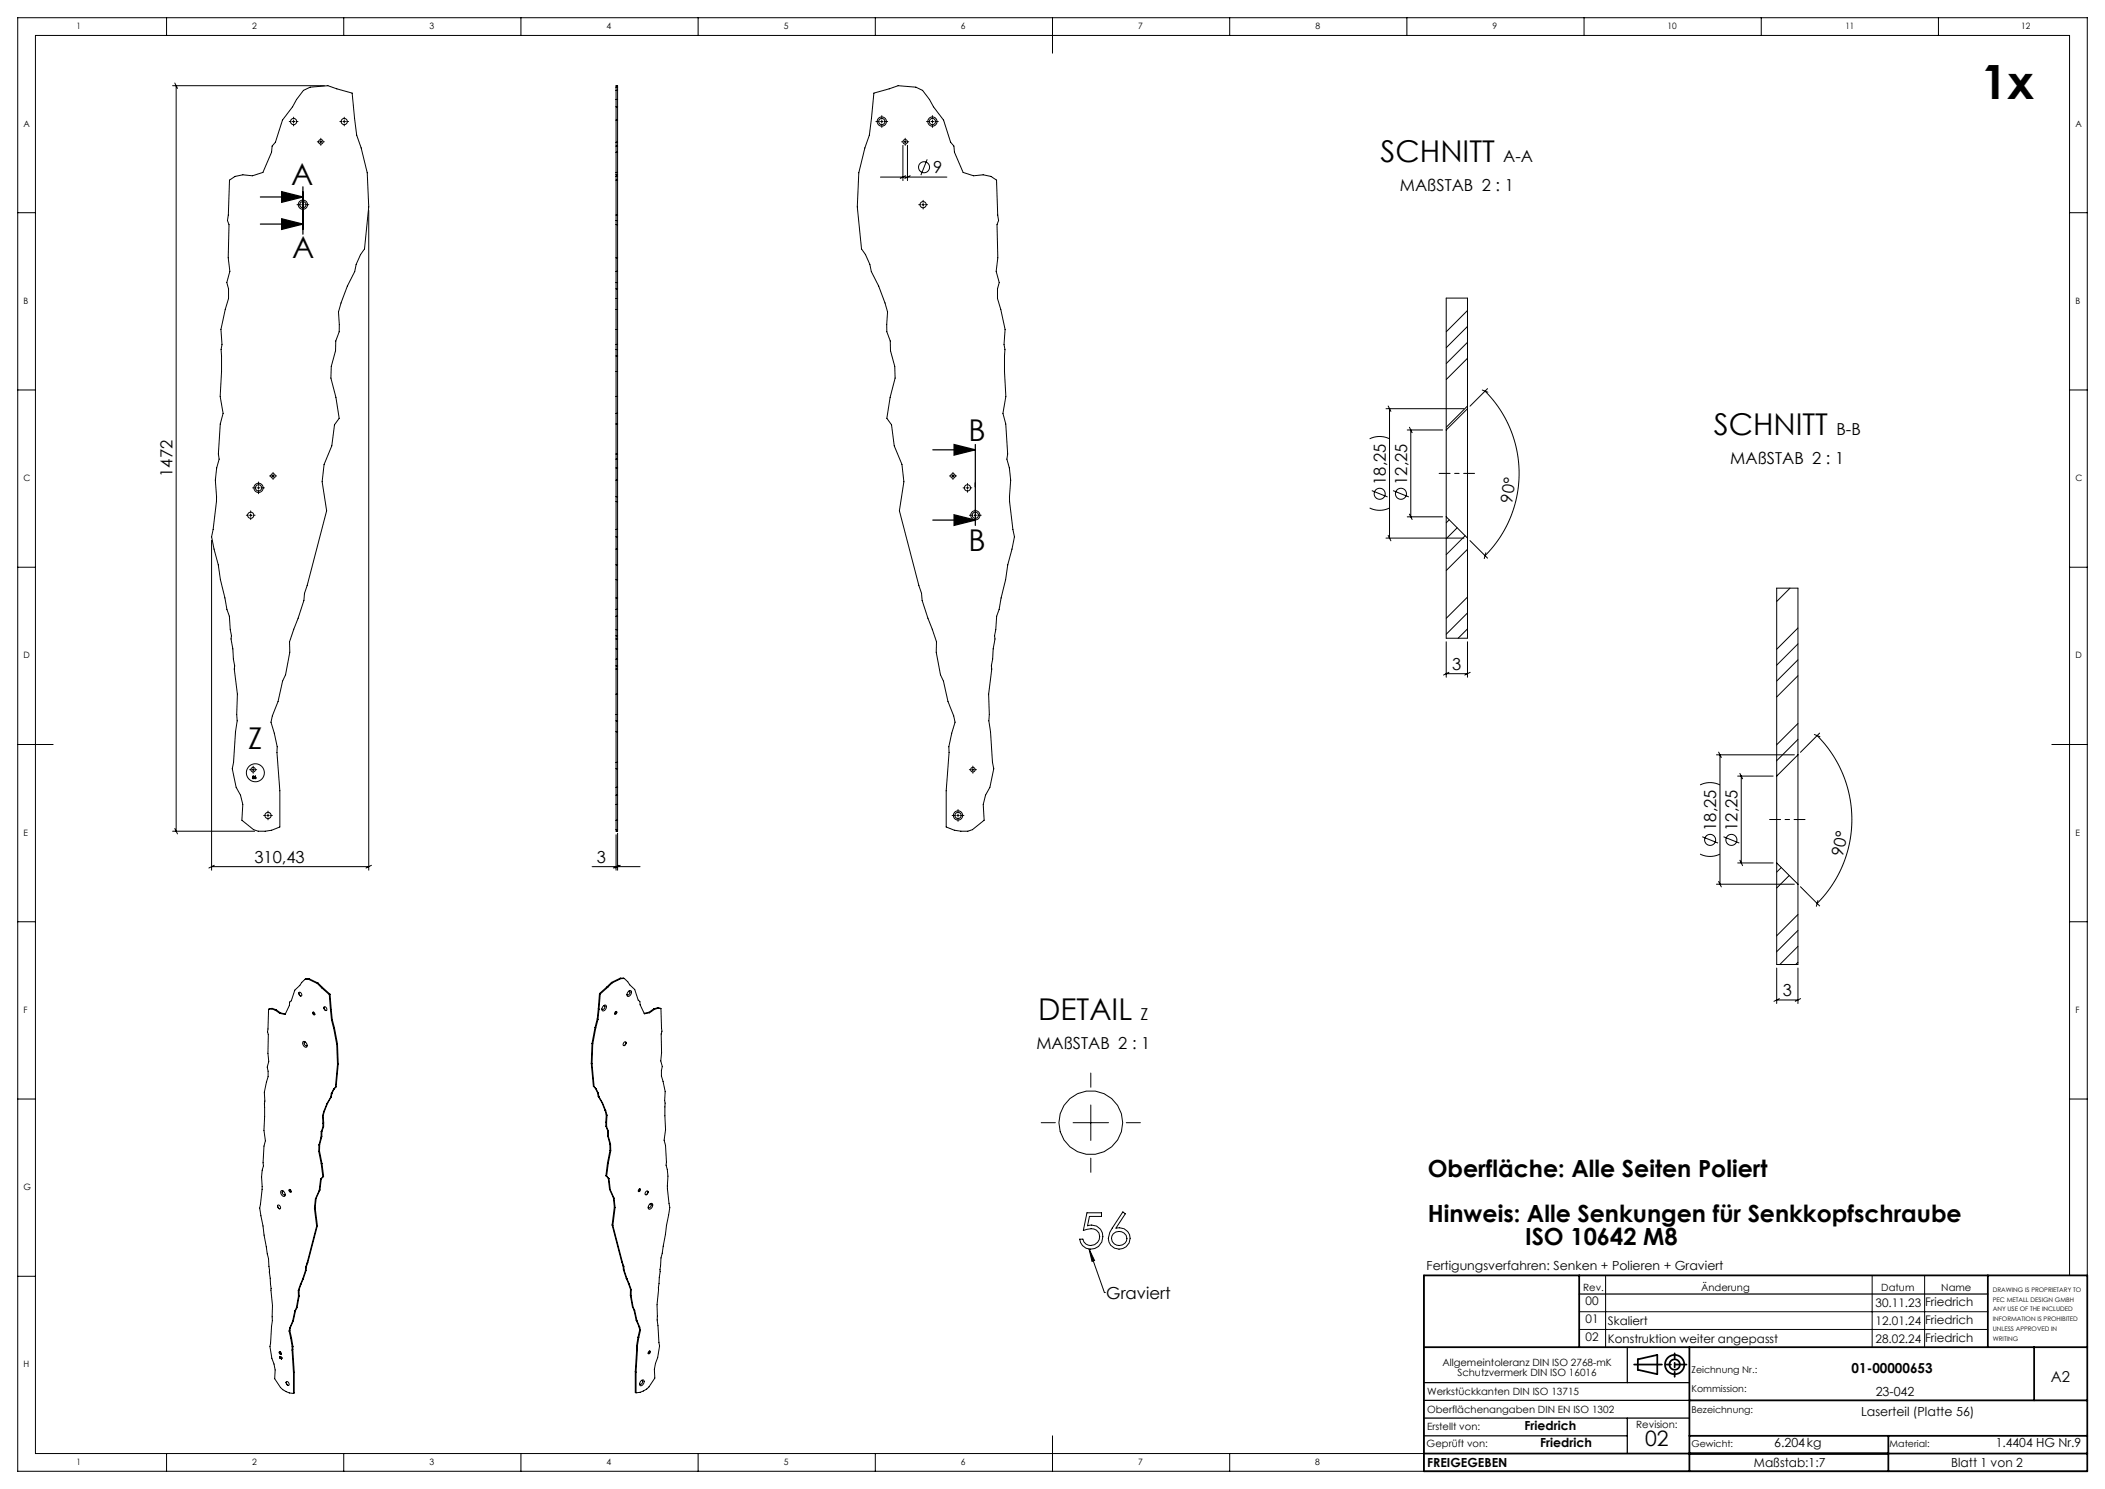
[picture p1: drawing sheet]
<svg xmlns="http://www.w3.org/2000/svg" width="594mm" height="420mm" viewBox="0 0 594 420" stroke-linecap="round" stroke-linejoin="round" font-family="sans-serif">
<g fill="none" stroke="#000" stroke-width=".28">
<path d="M47 5v5M97 5v5M147 5v5M197 5v5M247 5v5M297 5v10M347 5v5M397 5v5M447 5v5M497 5v5M547 5v5M48.7 24.2h42.8"/>
<path d="M49.3 23.4l.8 1.5M49.7 24.2v210.3M81.6 34.3h.5M82.5 34.3h.7M82.9 33.1v.5M82.9 33.9v.7M82.9 35v.5M83.6 34.3h.5M85.6 25.5l1.9-.9 5-.4 6.9 2.1 1.2 11.8 1.3 3.6 1.7 7 .5 9.6-1.2 11.9-1.2 1.6-1.2 2.8-.4 2-2.1 4.1-1.8 4.8-.7 2.5 .2 5.6-1 2.6v2.7l-1.2 4.5-.1 3.2 1.4 5.5 .9 5.9-1.3 1.8-.8 6-2.1 5.2-.6 4.9 1.3 8.2-5.5 21-.8 2.3-.1 2-4.1 11.6 .1 3-1.2 6.3-.9 1.8-1.2 5.7-1.6 4.1-.4 1.8 .9 3.1 .8 3.8v1.7l.8 10.7v10.3a9.3 9.3 0 0 1-7.4 .7l-3.3-2.6 .2-4.5-.6-2.6-1.3-2.2-1.1-5.3 .4-1.8 .6-8.6 .4-3.1-.1-1.8 .2-5.7-.9-7.1 .1-.9-.3-1.9-.2-2.9-.5-2.8 .1-.9-.3-1.7-.3-3.8-.7-1.9-.5-3.2-1.3-5.2-.6-4.2-1.9-7.9a42.5 42.5 0 0 0 1.1-16l.3-3.4 .7-2.5-.2-1.4 .6-8.5 .8-3-.9-4.8 .4-7-.1-6.2 .2-1.4-.3-4.3 1.3-5.6 .9-3.1v-2.7l-.5-1.8 .9-3.2-.5-3.8 .2-9.3-.4-1.2 .2-1.5 .4-9.9 1.5-1 2.2-.5 2.7 .3 3-1 2.4-5.7 .2-1.7 .9-1.1 2-6.2 2.9-3.8 1.1-2zM89.5 40h.3M90.2 40h.7M90.5 39v.3"/>
<path d="M90.5 39.6v.8M91.2 40h.3M95.9 34.3h.5M96.8 34.3h.7M97.1 33.1v.5M97.1 33.9v.7M97.1 35v.5M97.9 34.3h.5M173.8 24.2h.5v210.3h-.5zM173.8 33.9h.5M173.8 30.1h.5M173.8 28.1h.5"/>
<path d="M173.8 25.5h.5M173.8 24.6h.5M246.6 26.3l6.8-2.1 5 .4 1.9 .9 2 2.6 1.1 2 2.9 3.8 2 6.2 .9 1.1 .1 1.7 2.5 5.7 2.9 1 2.7-.3 2.2 .5 1.6 1 .3 9.9 .3 1.5-.5 1.2 .3 9.3-.5 3.8 .9 3.2-.5 1.8v2.7l.9 3.1 1.2 5.6-.3 4.3 .3 1.4-.1 6.2 .3 7-.8 4.8 .8 3 .5 8.5-.2 1.4 .7 2.5 .4 3.4a42.5 42.5 0 0 0 1.1 16l-1.9 7.9-.6 4.2-1.3 5.2-.6 3.2-.7 1.9-.2 3.8-.4 1.7 .2 .9-.5 2.8-.2 2.9-.4 1.9 .2 .9-.9 7.1 .2 5.7-.2 1.8 .5 3.1 .6 8.6 .3 1.8-1.1 5.3-1.2 2.2-.6 2.6 .2 4.5-3.3 2.6a9.3 9.3 0 0 1-7.4-.7v-10.3l.8-10.7-.1-1.7 .9-3.8 .9-3.1-.4-1.8-1.6-4.1-1.3-5.7-.8-1.8-1.2-6.3 .1-3-4.1-11.6-.2-2-.7-2.3-5.5-21 1.3-8.2-.6-4.9-2.2-5.2-.7-6-1.3-1.8 .9-5.9 1.4-5.5-.1-3.2-1.2-4.5-.1-2.7-1-2.6 .3-5.6-.8-2.5-1.8-4.8-2-4.1-.4-2-1.3-2.8-1.1-1.6-1.2-11.9 .4-9.6 1.8-7 1.2-3.6zM247.2 34.3h.9M248.5 34.3h.7M248.8 32.6v1M248.8 33.9v.7M248.8 35v.9M249.5 34.3h1M254.4 40h.3M255.1 40h.7M255.4 39v.3"/>
<path d="M255.4 39.6v.8M256.1 40h.3M261.5 34.3h.9M262.8 34.3h.7M263.1 32.6v1M263.1 33.9v.7M263.1 35v.9M263.8 34.3h1M5 60h5M83.8 57.7h1M85.1 57.7h.7M85.5 56.1v.9"/>
<path d="M85.5 57.4v.7M85.5 58.4v1M86.2 57.7h.9M90.5 40.7v.3M104.1 59.3v186.2M173.8 50.8h.5M173.8 49.8h.5M173.8 49.3h.5M173.8 48.6h.5M173.8 42.9h.5M173.8 41.2h.5M173.8 40.1h.5"/>
<path d="M248.4 50h18.8M254.8 41v9.9M255.4 40.7v.3M255.6 49.6l-1.6 .7M256.1 41v9.9M256.8 49.6l-1.5 .7M259.3 57.7h.5M260.1 57.7h.7M260.5 56.5v.5M260.5 57.4v.7M260.5 58.4v.6M261.2 57.7h.5"/>
<path d="M261.6 44.9l-1.7 4.5M584 60h5M173.8 76.5h.5M173.8 79.7h.5M173.8 60.7h.5M173.8 62.2h.5M173.8 63.4h.5M173.8 72.7h.5M173.8 92.9h.5M173.8 97.2h.5M173.8 87.3h.5M173.8 98.6h.5"/>
<path d="M173.8 84.2h.5M173.8 81.5h.5M414.1 87.6l-6 6M414.1 92.1l-6 6M414.1 96.6l-6 6M5 110h5M173.8 119.6h.5M173.8 104.8h.5M173.8 111.8h.5M173.8 116.6h.5M173.8 100.4h.5M391.1 115.3h22"/>
<path d="M391.7 114.5l.8 1.5M392.1 115.3v36.5M414.1 115.3v36.5M414.1 115.3l-6 6M414.1 115.3v-31.2h-6v37.2M414.1 114.5l-6 6M414.1 101.1l-6 6M418.3 110l1.6 .6M419.1 110.3a32.8 32.8 0 0 1 0 46.4M419.8 109.6l-5 5M584 110h5M71.3 137.6h.9"/>
<path d="M72.6 137.6h.7M73 135.9v1M73 137.3v.7M73 138.3v1M73.7 137.6h.9M76.1 134.2h.2M76.7 134.2h.7M77.1 133.2v.3M77.1 133.9v.7M77.1 135v.2M77.8 134.2h.3M173.8 135.4h.5"/>
<path d="M173.8 132h.5M173.8 129.5h.5M173.8 128.1h.5M267.9 134.2h.3M268.6 134.2h.7M268.9 133.2v.3M268.9 133.9v.7M268.9 135v.2M269.6 134.2h.3M271.8 137.6h.5M272.7 137.6h.7M273 136.4v.5"/>
<path d="M273 137.3v.7M273 138.3v.5M273.7 137.6h.5M386.5 123.8a6.3 6.3 0 0 1 5.6 0M387.1 138.4l4.4 1.8M393.1 138.4l4.4 1.8M397.1 121.3h10M397.7 120.5l.8 1.5M398.1 121.3v24.5M408.1 121.3v24.5M5 160h5M59.7 152.4v93.1"/>
<path d="M69.5 145.3h.5M70.4 145.3h.7M70.7 144.1v.5M70.7 145v.7M70.7 146v.6M71.5 145.3h.5M173.8 151.4h.5M173.8 154.9h.5M173.8 149.3h.5M173.8 141.5h.5M173.8 159.3h.5M173.8 140.1h.5"/>
<path d="M273.6 145.3h.9M274.9 145.3h.7M275.2 143.7v.9M275.2 145v.7M275.2 146v1M275.9 145.3h1M386.5 143.3a6.3 6.3 0 0 0 5.6 0M391.1 151.8h22M391.7 151l.8 1.5M397.1 145.8h10M397.7 145l.8 1.5M408.1 145.8v34.2h6v-28.2"/>
<path d="M408.1 145.8l6 6M408.9 146.6l-.8 .9M411.2 148.9l-3.1 3.1M413.4 151.1l-5.3 5.3M414.1 154.9l-6 6M414.8 152.5l5 4.9M419.3 155.9l-.5 1.7M584 160h5M173.8 163.5h.5M173.8 168.7h.5M173.8 171.9h.5M173.8 173.8h.5"/>
<path d="M173.8 177.6h.5M173.8 179.3h.5M414.1 168.4l-6 6M414.1 172.9l-6 6M414.1 177.4l-2.6 2.6M505.1 165.9l-3.7 3.8M507.4 177.1l-6 6M173.8 180.2h.5M173.8 183h.5M173.8 185.9h.5M173.8 187.8h.5M173.8 188.7h.5"/>
<path d="M173.8 195.8h.5M408.1 181v10M408.1 190h6M408.9 189.6l-1.6 .8M414.1 181v10M414.9 189.6l-1.6 .8M507.4 181.6l-6 6M507.4 186.1l-6 6M507.4 190.6l-6 6M5 210h10M70.4 217.1h.3M71.1 217.1h.7"/>
<path d="M71.4 218.9h.3l-.3 .3a.24 .24 0 0 1 .3 .2 .24 .24 0 0 1-.2 .2 .24 .24 0 0 1-.3-.2l.4 .1-.3-.2zM71.4 216.1v.3M71.4 216.7v.8M71.4 217.8v.3M72.1 218.9h.1M72.1 218.9l-.1 .3a.22 .22 0 0 1 .2 .3 .22 .22 0 0 1-.3 .1 .22 .22 0 0 1-.1-.3zM72.2 217.1h.2M173.8 216.8h.5M173.8 215h.5M173.8 206.4h.5M173.8 203.3h.5M173.8 201.5h.5"/>
<path d="M273.5 217.1h.3M274.2 217.1h.7M274.5 216.1v.3M274.5 216.7v.8M274.5 217.8v.3M275.2 217.1h.3M484.4 212.9h22M485 212.1l.7 1.6M485.4 212.9v36.5M490.4 218.9h10M491 218.1l.7 1.6M491.4 218.9v24.5"/>
<path d="M501.4 218.9v24.5M507.4 212.9v-47h-6v53M507.4 212.9v36.5M507.4 212.9l-6 6M507.4 204.1l-6 6M507.4 208.6l-6 6M512 207.2l1.6 .6M512.8 207.5a33.5 33.5 0 0 1 0 47.3M513.5 206.8l-5.4 5.4M579 210h10M48.7 234.5h23.2M49.3 233.7l.8 1.5"/>
<path d="M74.4 230h.5M75.3 230h.7M75.6 228.8v.5M75.6 229.7v.7M75.6 230.7v.5M76.3 230h.6M173.8 222.1h.5M173.8 224.3h.5M173.8 226.9h.5M173.8 231.4h.5M173.8 234h.5M173.8 235.5v10"/>
<path d="M174.3 235v10.5M268.7 230h.9M270 230h.7M270.3 228.4v.9M270.3 229.7v.7M270.3 230.7v1M271.1 230h.9M479.7 221.4a6.3 6.3 0 0 1 5.7 0M480.4 236l4.4 1.8M486.4 236l4.4 1.8M5 260h5M59.7 244.5h44.4"/>
<path d="M60.5 244.1l-1.6 .7M104.8 244.1l-1.5 .7M167.1 244.5h13.5M174.6 244.1l-1.5 .7M175 244.1l-1.5 .7M479.7 240.9a6.3 6.3 0 0 0 5.7 0M484.4 249.4h22M485 248.6l.7 1.6M490.4 243.4h10M491 242.6l.7 1.6M501.4 243.4v28.7h6v-22.7M501.4 243.4l6 6"/>
<path d="M502.6 244.7l-1.2 1.3M504.9 247l-3.5 3.5M507.4 258l-6 6M508.1 250.1l5.4 5.4M513 254l-.5 1.6M584 260h5M84.4 279.9h.3l.4 .4a.41 .41 0 0 1-.1 .7 .41 .41 0 0 1-.6-.4zM86.1 276.2l-2.9 3.1-1 3-.5 .3v1l-1.2 2.6-1.5-.4M86.1 276.2h1M87.1 276.2l2.4 1.2M87.3 276.1l-.2 .1M87.3 276.1l2.4 1.2"/>
<path d="M87.3 276.1l-1.2 .1M89.5 277.4l1.3 1.2M89.7 277.3l-.2 .1M89.7 277.3l1.3 1.2M90.8 278.6l2.1 2M91 278.5l-.2 .1M91 278.5l2.1 1.9M171.3 278.3l.2 .1M171.3 278.3l-2.1 2M171.5 278.4l-2.1 2M172.6 277.1l.2 .1M172.6 277.1l-1.3 1.2"/>
<path d="M172.8 277.2l-1.3 1.2M175 275.9l.2 .1M175 275.9l-2.4 1.2M175 275.9l1.2 .1M175.2 276l-2.4 1.2M176.2 276h-1M176.2 276l2.9 3.1 1 3 .5 .4v.9l1.2 2.6 1.5-.3M177.3 279.7a.52 .52 0 0 1 .8-.2 .52 .52 0 0 1 0 .8l-.1 .2a.61 .61 0 0 1-.9 .5 .61 .61 0 0 1 0-1zM177.4 279.6a.52 .52 0 0 1 .2 .7 .52 .52 0 0 1-.7 .2M501.4 273.1v10M507.4 262.5l-6 6M507.4 266.9l-5.2 5.2"/>
<path d="M507.4 271.4l-.7 .7M507.4 273.1v10M75.8 284.7l-.3 6.4 .2 .7-.1 5.3 .2 2.3-.4 1.6 .3 2.7-1.1 4.4 .1 2.5-.2 8.2 .4 3-.4 1.5-.2 5.5a15.6 15.6 0 0 0-.3 6.7l-.7 5.3 2.5 14.2 .5 7.2a70.8 70.8 0 0 1-.1 17.6l.5 3.3 .6 1.6 .3 1.7-.1 2.5a6 6 0 0 0 5.3 4.1M76.6 284.5l-.8 .2M76.6 284.5l1.1 .4M76.8 284.4l-.2 .1M76.8 284.4l1.1 .4M76.8 284.4l-1 .3M77.7 284.9l1.3 .9M77.9 284.8l-.2 .1M77.9 284.8l1.3 .9M79.2 285.7l-.2 .1"/>
<path d="M79.2 285.7l1.3 .3M84.3 280.1l.5 .9M85.5 293.9a.95 .95 0 0 1 1 .4 .95 .95 0 0 1-.1 1.1l-.8-.6zM86.2 293.9a.52 .52 0 0 0-.3 .7 .52 .52 0 0 0 .8 .2M88.3 285.5l.5 .2a.32 .32 0 0 1 .1 .4 .32 .32 0 0 1-.4 .2 .32 .32 0 0 1-.2-.4zM88.5 285.5l.3 .7M91.4 284.2l.5 .8M91.5 284h.3l.3 .4a.41 .41 0 0 1 0 .7 .41 .41 0 0 1-.6-.5zM92.9 280.6l.4 4.2M93.1 280.4l-.2 .2M93.1 280.4l.4 4.3M93.3 284.8l.2 2.9"/>
<path d="M93.5 284.7l-.2 .1M93.5 284.7l.3 2.9M93.5 287.7l.7 2.4M93.8 287.6l-.3 .1M93.8 287.6l.6 2.4M94.2 290.1l.8 4.5M94.4 290l-.2 .1M94.4 290l.8 4.5M95 294.6l.2 5.6M95.2 294.5l-.2 .1M95.2 294.5l.2 5.6M166.8 299.9l.3 .2"/>
<path d="M166.8 299.9l.6 6.5M167.1 294.3l.2 .1M167.1 294.3l-.3 5.6M167.3 294.4l-.2 5.7M167.9 289.8l.2 .1M167.9 289.8l-.8 4.5M168.1 289.9l-.8 4.5M168.5 287.4l.2 .1M168.5 287.4l-.6 2.4M168.7 287.5l-.6 2.4M168.8 284.5l.2 .2M168.8 284.5l-.3 2.9"/>
<path d="M169 284.7l-.3 2.8M169.2 280.3l.2 .1M169.2 280.3l-.4 4.2M169.4 280.4l-.4 4.3M170.2 283.8a.52 .52 0 0 1 .8-.2 .52 .52 0 0 1 0 .8l-.1 .2a.61 .61 0 0 1-.9 .5 .61 .61 0 0 1 0-1zM170.4 283.7a.52 .52 0 0 1 .2 .7 .52 .52 0 0 1-.8 .2M173.6 285.4a.29 .29 0 0 1 .5 0 .29 .29 0 0 1-.1 .5 .3 .3 0 0 1-.5 .2 .3 .3 0 0 1 0-.6zM173.8 285.3l-.4 .7M176.1 294a.4 .4 0 0 1 .7 .1 .4 .4 0 0 1-.3 .6 .38 .38 0 0 1-.6 .2 .38 .38 0 0 1 0-.6zM176.7 294l-.5 .9M183.1 285.5l.2 .2M183.1 285.5l-1.3 .3"/>
<path d="M184.4 284.6l.2 .1M184.4 284.6l-1.3 .9M184.6 284.7l-1.3 1M185.5 284.2l.2 .2M185.5 284.2l-1.1 .4M185.5 284.2l1 .3M185.7 284.4l-1.1 .3M185.7 284.4l.8 .1M186.5 284.5l.3 6.4-.2 .8 .1 5.2-.2 2.4 .4 1.5-.3 2.7 1.1 4.4-.1 2.5 .2 8.2-.4 3 .4 1.5 .2 5.6a15.6 15.6 0 0 1 .3 6.6l.7 5.3-2.5 14.2-.5 7.3a70.9 70.9 0 0 0 .1 17.5l-.5 3.3-.6 1.7-.3 1.6 .1 2.5a6 6 0 0 1-5.3 4.2M501.4 282.1h6M502.1 281.7l-1.5 .7M508.1 281.7l-1.5 .7"/>
<path d="M5 310h5M90.6 319.2v1.6M90.8 319.1l-.2 .1M90.8 319.1v1.5M91 314.7l.1 2.1M91.1 318l-.5 1.2M91.1 316.8v1.2M91.2 314.6l-.2 .1M91.2 314.6l.1 2.1M91.3 317.9l-.2 .1M91.3 317.9l-.5 1.2M91.3 316.7l-.2 .1"/>
<path d="M91.3 316.7v1.2M91.4 313.5l-.4 1.2M91.6 313.4l-.2 .1M91.6 313.4l-.4 1.2M92.3 311.3l-.9 2.2M92.5 311.2l-.2 .1M92.5 311.2l-.9 2.2M93.3 309.5l-1 1.8M93.5 308.5l-.2 1M93.5 309.4l-.2 .1M93.5 309.4l-1 1.8M93.7 308.4l-.2 .1"/>
<path d="M93.7 308.4l-.2 1M94.1 307.3l-.6 1.2M94.3 307.2l-.2 .1M94.3 307.2l-.6 1.2M94.6 306.7l-.5 .6M94.9 306.6l-.3 .1M94.9 306.6l-.6 .6M95.2 300.2l-.6 6.5M95.4 300.1l-.2 .1M95.4 300.1l-.5 6.5M167.1 300.1l.6 6.4M167.4 306.4l.3 .1"/>
<path d="M167.4 306.4l.6 .6M167.7 306.5l.5 .6M168 307l.2 .1M168 307l.6 1.2M168.2 307.1l.6 1.2M168.6 308.2l.2 .1M168.6 308.2l.2 1M168.8 309.2l.2 .2M168.8 309.2l1 1.8M168.8 308.3l.2 1.1M169 309.4l1 1.7M169.8 311l.2 .1"/>
<path d="M169.8 311l.9 2.2M170 311.1l.9 2.2M170.7 313.2l.2 .1M170.7 313.2l.4 1.2M170.9 313.3l.4 1.3M171 316.5l.2 .2M171 316.5v1.2M171 317.7l.2 .1M171 317.7l.5 1.2M171.1 314.4l.2 .2M171.1 314.4l-.1 2.1M171.2 316.7v1.1"/>
<path d="M171.2 317.8l.5 1.2M171.3 314.6l-.1 2.1M171.5 318.9l.2 .1M171.5 318.9v1.6M171.7 319v1.6M293.8 316.7h4M302.8 316.7h10M307.8 302.7v4M307.8 311.7v10M317.8 316.7h4M584 310h5M78.4 339.9h.3l.4 .4a.41 .41 0 0 1-.1 .7 .41 .41 0 0 1-.6-.4z"/>
<path d="M79.3 335.9a.95 .95 0 0 1 1 .5 .95 .95 0 0 1-.1 1.1l-.8-.6zM80 336a.52 .52 0 0 0-.3 .7 .52 .52 0 0 0 .8 .2M81.6 335.5l.5 .2a.32 .32 0 0 1 .1 .5 .32 .32 0 0 1-.4 .1 .32 .32 0 0 1-.2-.4zM81.8 335.5l.4 .7M89 338.2l-.3 2.6M89.2 338l-.2 .2M89.2 338l-.3 2.7M89.9 324.8l.7 3.5M90 322.9l-.1 1.9M90.1 335.8l-1.1 2.4M90.2 324.7l-.3 .1M90.2 324.7l.7 3.5"/>
<path d="M90.2 322.8l-.2 .1M90.2 322.8v1.9M90.3 335.7l-.2 .1M90.3 335.7l-1.1 2.3M90.5 332.6l-.4 3.2M90.6 320.8l-.6 2.1M90.6 328.3l.5 3.6M90.7 332.5l-.2 .1M90.7 332.5l-.4 3.2M90.8 320.6l-.2 .2M90.8 320.6l-.6 2.2M90.9 328.2l-.3 .1"/>
<path d="M90.9 328.2l.4 3.6M91.1 331.9l-.6 .7M91.3 331.8l-.2 .1M91.3 331.8l-.6 .7M171 331.6l.2 .2M171 331.6l.6 .7M171.2 331.8l.6 .6M171.4 328l.2 .1M171.4 328l-.4 3.6M171.5 320.5l.2 .1M171.5 320.5l.6 2.1M171.6 332.3l.2 .1"/>
<path d="M171.6 332.3l.4 3.2M171.6 328.1l-.4 3.7M171.7 320.6l.6 2.2M171.8 332.4l.4 3.2M172 335.5l.2 .1M172 335.5l1.1 2.4M172.1 322.6l.2 .2M172.1 322.6v1.9M172.1 324.5l.2 .1M172.1 324.5l-.7 3.5M172.2 335.6l1.1 2.4M172.3 322.8v1.8"/>
<path d="M172.3 324.6l-.7 3.5M173.1 337.9l.2 .1M173.1 337.9l.3 2.6M173.3 338l.3 2.6M180.3 335.5a.29 .29 0 0 1 .5-.1 .29 .29 0 0 1-.2 .5 .3 .3 0 0 1-.4 .2 .3 .3 0 0 1 0-.5zM180.5 335.3l-.4 .7M182.3 336.1a.4 .4 0 0 1 .6 0 .4 .4 0 0 1-.2 .6 .38 .38 0 0 1-.6 .3 .38 .38 0 0 1 0-.7zM182.9 336.1l-.5 .9M183.3 339.7a.52 .52 0 0 1 .8-.2 .52 .52 0 0 1 0 .9l-.1 .1a.61 .61 0 0 1-.9 .5 .61 .61 0 0 1 0-1zM183.4 339.6a.52 .52 0 0 1 .2 .7 .52 .52 0 0 1-.7 .2M307.8 326.7v4M5 360h5"/>
<path d="M78.3 340.1l.5 .9M86.2 358.5l-.8 2.4M86.3 357.4l-.1 1.1M86.4 358.3l-.2 .2M86.4 358.3l-.8 2.4M86.5 357.2l-.2 .2M86.5 357.2l-.1 1.1M86.6 356.3l-.3 1.1M86.9 356.2l-.3 .1M86.9 356.2l-.4 1M88.7 340.8l.7 5M88.9 340.7l-.2 .1"/>
<path d="M88.9 340.7l.7 5M89.4 345.8l-2.8 10.5M89.6 345.7l-.2 .1M89.6 345.7l-2.7 10.5M172.7 345.5l.2 .2M172.7 345.5l2.7 10.5M172.9 345.7l2.8 10.4M173.4 340.5l.2 .1M173.4 340.5l-.7 5M173.6 340.6l-.7 5.1M175.4 356l.4 1.1M175.4 356l.3 .1"/>
<path d="M175.7 356.1l.3 1.1M175.8 357.1l.2 .1M175.8 357.1l.1 1.1M175.9 358.2l.2 .1M175.9 358.2l.8 2.4M176 357.2l.1 1.1M176.1 358.3l.8 2.4M306.7 342.1h4.1v1h-3.4l-.5 2.6a3.4 3.4 0 0 1 4.4 3.5 3.4 3.4 0 0 1-4.8 2.9l-1-.8-.6-.8-.2-1h.9a2.39 2.39 0 0 0 3.9 1.2 2.39 2.39 0 0 0-.8-4l-.8-.1-2.2 .5zM307.3 352.3l4.4 12.3M307.3 352.3l1.6 3.3-.7 .2zM314.1 348a2.12 2.12 0 0 1 3-.3 2.12 2.12 0 0 1 .4 2.9 2.12 2.12 0 0 1-3 .4 2.12 2.12 0 0 1-.4-3zM316.9 341.8l.6 .6-2.6 4a3.1 3.1 0 0 1 3.9 2.3 3.1 3.1 0 0 1-2.7 3.7 3.1 3.1 0 0 1-3.3-3.1l.4-1.7z"/>
<path d="M401.8 359.7v55.3M453.1 359.7v20.3M528.3 359.7v20.3M543.1 359.7v20.3M584 359.7v-349.7h-574v400h391.8M589 359.7v-354.7h-584v410h584M81.6 375.4l.4 2.1M81.8 374.5l-.2 .9M81.8 375.3l-.2 .1M81.8 375.3l.5 2.1M82 374.4l-.2 .1M82 374.4l-.2 .9"/>
<path d="M82 377.5l.4 2.4M82.3 377.4l-.3 .1M82.3 377.4l.4 2.4M82.4 379.9v.9M82.6 372.7l-.8 1.8M82.7 379.8l-.3 .1M82.7 379.8l-.1 .9M82.8 372.5l-.2 .2M82.8 372.5l-.8 1.9M83.2 369.8l-.6 2.9M83.4 369.6l-.2 .2M83.4 369.6l-.6 2.9"/>
<path d="M83.6 369l-.4 .8M83.8 368.8l-.2 .2M83.8 368.8l-.4 .8M84.2 364v1.7M84.2 365.7l-.6 3.3M84.4 363.9l-.2 .1M84.4 363.9v1.7M84.4 365.6l-.2 .1M84.4 365.6l-.6 3.2M84.8 362.3l-.6 1.7M85 362.2l-.2 .1M85 362.2l-.6 1.7"/>
<path d="M85.4 360.9l-.6 1.4M85.6 360.7l-.2 .2M85.6 360.7l-.6 1.5M176.7 360.6l.2 .1M176.7 360.6l.6 1.4M176.9 360.7l.6 1.4M177.3 362l.2 .1M177.3 362l.6 1.7M177.5 362.1l.6 1.7M177.9 365.4l.2 .1M177.9 365.4l.6 3.3M177.9 363.7l.2 .1"/>
<path d="M177.9 363.7v1.7M178.1 365.5l.6 3.3M178.1 363.8v1.7M178.5 368.7l.2 .1M178.5 368.7l.4 .8M178.7 368.8l.4 .8M178.9 369.5l.2 .1M178.9 369.5l.6 2.9M179.1 369.6l.6 2.9M179.5 372.4l.2 .1M179.5 372.4l.8 1.8M179.6 379.6l.2 .1"/>
<path d="M179.6 379.6l.1 .9M179.7 372.5l.8 1.8M179.8 379.7l.1 .9M180 377.2l.3 .1M180 377.2l-.4 2.4M180.3 377.3l-.5 2.4M180.3 374.2l.2 .1M180.3 374.2l.2 .9M180.5 375.1l.2 .2M180.5 375.1l-.5 2.1M180.5 374.3l.2 1M180.7 375.3l-.4 2"/>
<path d="M311.7 364.6h.1M445.6 375h115.3M445.6 370h115.3M78.8 381.3l.5 .2a.32 .32 0 0 1 .1 .4 .32 .32 0 0 1-.4 .2 .32 .32 0 0 1-.2-.4zM79 382.9l.1 .2M79 382.9v.1M79 381.3l.4 .6M79 383h.2M79 382.9h.1M79.1 382.8h.1M79.1 382.7h.1M79.1 383.1h.1"/>
<path d="M79.1 382.9l.1 .1M79.1 382.9h.1M79.1 382.8v.3M79.2 383l-.1 .1M79.2 383h.1M79.2 382.8l-.1-.1-.1 .2M79.2 382.8h.1M79.3 383.1l.1 .2M79.3 383.1h.1M79.3 383v.1M79.3 383l.1-.1v.1M79.3 383h.1"/>
<path d="M79.4 383.1l.1 .1M79.4 383.1h.1M79.4 383.3h.1M79.4 383v.3M79.5 383.2h.1M79.5 383.2l-.1 .1M80.7 389.9l.6 .9M80.8 389.7h.3l.4 .4a.41 .41 0 0 1-.1 .7 .41 .41 0 0 1-.6-.4zM82.4 380.8l.4 6.4M82.6 380.7l-.2 .1M82.6 380.7l.4 6.4M82.8 387.2v5.8"/>
<path d="M83 387.1l-.2 .1M83 387.1v5.8l-.2 .1M179.3 386.9l.2 .1M179.3 386.9v5.8l.2 .2M179.5 387v5.9M179.7 380.5l.2 .1M179.7 380.5l-.4 6.4M179.9 380.6l-.4 6.4M180.9 389.5a.52 .52 0 0 1 .8-.2 .52 .52 0 0 1 0 .9l-.1 .1a.61 .61 0 0 1-.9 .5 .61 .61 0 0 1 0-1zM181 389.4a.52 .52 0 0 1 .2 .7 .52 .52 0 0 1-.7 .2M183.1 381.2a.29 .29 0 0 1 .4 0 .29 .29 0 0 1-.1 .4 .3 .3 0 0 1-.5 .2 .3 .3 0 0 1 .1-.5zM183.3 381.1l-.4 .7"/>
<path d="M47 410v5M97 410v5M147 410v5M197 410v5M247 410v5M297 405v10M347 410v5"/>
<circle cx="82.9" cy="34.3" r=".88"/>
<circle cx="90.5" cy="40" r=".64"/>
<circle cx="97.1" cy="34.3" r=".88"/>
<circle cx="248.8" cy="34.3" r=".87"/>
<circle cx="248.8" cy="34.3" r="1.3"/>
<circle cx="255.4" cy="40" r=".64"/>
<circle cx="263.1" cy="34.3" r=".87"/>
<circle cx="263.1" cy="34.3" r="1.3"/>
<circle cx="85.5" cy="57.7" r="1.3"/>
<circle cx="85.5" cy="57.7" r=".88"/>
<circle cx="260.5" cy="57.7" r=".88"/>
<circle cx="260.8" cy="47.2" r="1.56"/>
<circle cx="73" cy="137.6" r=".88"/>
<circle cx="73" cy="137.6" r="1.3"/>
<circle cx="77.1" cy="134.2" r=".64"/>
<circle cx="268.9" cy="134.2" r=".64"/>
<circle cx="273" cy="137.6" r=".88"/>
<circle cx="389.3" cy="139.3" r="1.56"/>
<circle cx="395.3" cy="139.3" r="1.56"/>
<circle cx="70.7" cy="145.3" r=".88"/>
<circle cx="275.2" cy="145.3" r=".88"/>
<circle cx="275.2" cy="145.3" r="1.3"/>
<circle cx="71.4" cy="217.1" r=".64"/>
<circle cx="72" cy="219.4" r=".15"/>
<circle cx="72.1" cy="218" r="2.54"/>
<circle cx="274.5" cy="217.1" r=".64"/>
<circle cx="75.6" cy="230" r=".87"/>
<circle cx="270.3" cy="230" r=".87"/>
<circle cx="270.3" cy="230" r="1.3"/>
<circle cx="482.6" cy="236.9" r="1.56"/>
<circle cx="488.6" cy="236.9" r="1.56"/>
<circle cx="307.8" cy="316.7" r="9"/>
</g>
<g fill="none" stroke="#000" stroke-width=".35">
<path d="M73.5 55.6h12M79.5 54.1l6 1.5-6 1.5zM85.5 52.7v13.4M73.5 63.2h12M79.5 61.7l6 1.5-6 1.5zM263.2 126.9h12M269.2 125.4l6 1.5-6 1.5zM275.2 125.4v22.8M263.2 146.7h12M269.2 145.2l6 1.5-6 1.5zM445.6 365h115.3M459.2 380v10"/>
<path d="M401.8 400h74.9M401.8 390h74.9M401.8 395h74.9M459.2 400v10M401.8 405h57.4"/>
</g>
<g fill="none" stroke="#000" stroke-width=".5">
<path d="M401.8 359.7h187.2v55.3h-187.2zM445.6 359.7v20.3M560.9 359.7v20.3M401.8 380h187.2M476.7 380v35M574 380v15M462.2 383.4l5.5-1.2v5.4l-5.5-1.2zM476.7 395h112.3M401.8 410h187.2M476.7 405h112.3M532.9 405v10"/>
<circle cx="472.6" cy="384.9" r="2.72"/>
<circle cx="472.6" cy="384.9" r="1.47"/>
</g>
<path d="M461.1 384.9h14.8" fill="none" stroke="#000" stroke-width=".5" stroke-dasharray="15.2 1.3 1.3 1.3" stroke-dashoffset="7.4"/>
<path d="M472.6 381.7v6.6" fill="none" stroke="#000" stroke-width=".5" stroke-dasharray="15.2 1.3 1.3 1.3" stroke-dashoffset="13.8"/>
<path d="M416.1 133.5h-10M509.4 231.2h-10" fill="none" stroke="#000" stroke-width=".28" stroke-dasharray="15.2 1.3 1.3 1.3" stroke-dashoffset="12.1"/>
<g fill="#000">
<path d="M307.3 352.3l1.6 3.3-.7 .2z"/>
<path d="M269.2 125.4l6 1.5-6 1.5zM269.2 145.2l6 1.5-6 1.5zM79.5 54.1l6 1.5-6 1.5zM79.5 61.7l6 1.5-6 1.5z"/>
</g>
<text font-size="13.3" x="559" y="28">1x</text>
<g font-size="8.5">
<text x="389.6" y="45.6">SCHNITT</text>
<text x="82.2" y="52.2">A</text>
<text x="82.4" y="72.7">A</text>
<text x="273.3" y="124.3">B</text>
<text x="483.6" y="122.6">SCHNITT</text>
<text x="273.3" y="155.4">B</text>
<text x="70" y="211.2">Z</text>
<text x="293" y="287.7">DETAIL</text>
</g>
<g font-size="6.7">
<text x="402.9" y="331.9">Oberfläche: Alle Seiten Poliert</text>
<text x="402.9" y="344.8">Hinweis: Alle Senkungen für Senkkopfschraube</text>
<text x="430.4" y="351.3">ISO 10642 M8</text>
</g>
<text font-size="6" x="464.2" y="407.8">02</text>
<g font-size="4.7">
<text x="424.2" y="45.6">A-A</text>
<text x="263.3" y="48.9">9</text>
<text x="395" y="53.8">MAßSTAB 2 : 1</text>
<text x="518.2" y="122.6">B-B</text>
<text x="488.3" y="130.8">MAßSTAB 2 : 1</text>
<text x="48.7" y="134.5" transform="rotate(-90 48.7 134.5)">1472</text>
<text x="391" y="136.7" transform="rotate(-90 391 136.7)">18,25</text>
<text x="397" y="136.7" transform="rotate(-90 397 136.7)">12,25</text>
<text x="426.7" y="142" transform="rotate(-81 426.7 142)">90°</text>
<text x="409.8" y="189">3</text>
<text x="484.3" y="234.3" transform="rotate(-90 484.3 234.3)">18,25</text>
<text x="490.3" y="234.3" transform="rotate(-90 490.3 234.3)">12,25</text>
<text x="71.8" y="243.4">310,43</text>
<text x="168.4" y="243.4">3</text>
<text x="520" y="241.6" transform="rotate(-77 520 241.6)">90°</text>
<text x="503.1" y="281">3</text>
<text x="321.8" y="287.7">Z</text>
<text x="292.4" y="295.9">MAßSTAB 2 : 1</text>
<text x="312.2" y="366.4">Graviert</text>
</g>
<text font-size="4.2" x="578.7" y="389.8">A2</text>
<text font-size="3.9" x="522.5" y="387.2">01-00000653</text>
<g font-size="3.5">
<text x="402.6" y="358.2">Fertigungsverfahren: Senken + Polieren + Graviert</text>
<text x="529.3" y="393.8">23-042</text>
<text x="525.2" y="399.3">Laserteil (Platte 56)</text>
<text x="430.2" y="403.4">Friedrich</text>
<text x="402.7" y="413.9">FREIGEGEBEN</text>
<text x="434.6" y="408.2">Friedrich</text>
<text x="494.9" y="413.9">Maßstab:1:7</text>
<text x="500.6" y="408.2">6.204kg</text>
<text x="550.6" y="413.9">Blatt 1 von 2</text>
<text x="563.2" y="408.2">1.4404 HG Nr.9</text>
</g>
<g font-size="3.3">
<text x="447.5" y="368.2">00</text>
<text x="529.2" y="368.8">30.11.23</text>
<text x="543.2" y="368.5">Friedrich</text>
<text x="447.5" y="373.2">01</text>
<text x="453.7" y="373.8">Skaliert</text>
<text x="529.2" y="373.8">12.01.24</text>
<text x="543.2" y="373.5">Friedrich</text>
<text x="447.5" y="378.2">02</text>
<text x="453.7" y="378.8">Konstruktion weiter angepasst</text>
<text x="529.2" y="378.8">28.02.24</text>
<text x="543.2" y="378.5">Friedrich</text>
</g>
<g font-size="2.8">
<text x="446.7" y="364.1">Rev.</text>
<text x="480" y="364.1">Änderung</text>
<text x="530.9" y="364.1">Datum</text>
<text x="547.8" y="364.1">Name</text>
<text x="407" y="385.2">Allgemeintoleranz DIN ISO 2768-mK</text>
<text x="411.3" y="388">Schutzvermerk DIN ISO 16016</text>
<text x="402.7" y="393.4">Werkstückkanten DIN ISO 13715</text>
<text x="402.7" y="398.6">Oberflächenangaben DIN EN ISO 1302</text>
<text x="402.7" y="403.4">Erstellt von:</text>
<text x="461.7" y="402.7">Revision:</text>
<text x="402.6" y="408.2">Geprüft von:</text>
</g>
<g font-size="2.7">
<text x="477.3" y="387.2">Zeichnung Nr.:</text>
<text x="477.3" y="392.7">Kommission:</text>
<text x="477.3" y="398.6">Bezeichnung:</text>
<text x="477.3" y="408.2">Gewicht:</text>
<text x="533.2" y="408.2">Material:</text>
</g>
<g font-size="2.5">
<text x="21.6" y="8.2">1</text>
<text x="71.2" y="8.2">2</text>
<text x="121.2" y="8.2">3</text>
<text x="171.2" y="8.2">4</text>
<text x="221.2" y="8.2">5</text>
<text x="271.2" y="8.2">6</text>
<text x="321.2" y="8.2">7</text>
<text x="371.2" y="8.2">8</text>
<text x="421.2" y="8.2">9</text>
<text x="470.5" y="8.2">10</text>
<text x="520.8" y="8.2">11</text>
<text x="570.3" y="8.2">12</text>
<text x="6.7" y="35.7">A</text>
<text x="585.7" y="35.7">A</text>
<text x="6.7" y="85.7">B</text>
<text x="585.7" y="85.7">B</text>
<text x="6.7" y="135.7">C</text>
<text x="585.7" y="135.7">C</text>
<text x="6.7" y="185.7">D</text>
<text x="585.7" y="185.7">D</text>
<text x="6.7" y="235.7">E</text>
<text x="585.7" y="235.7">E</text>
<text x="6.7" y="285.7">F</text>
<text x="585.7" y="285.7">F</text>
<text x="6.7" y="335.7">G</text>
<text x="6.7" y="385.7">H</text>
<text x="21.6" y="413.2">1</text>
<text x="71.2" y="413.2">2</text>
<text x="121.2" y="413.2">3</text>
<text x="171.2" y="413.2">4</text>
<text x="221.2" y="413.2">5</text>
<text x="271.2" y="413.2">6</text>
<text x="321.2" y="413.2">7</text>
<text x="371.2" y="413.2">8</text>
</g>
<g font-size="1.8">
<text x="562.4" y="364.4">DRAWING IS PROPRIETARY TO</text>
<text x="562.4" y="367.2">PEC METALL DESIGN GMBH</text>
<text x="562.4" y="369.9">ANY USE OF THE INCLUDED</text>
<text x="562.4" y="372.7">INFORMATION IS PROHIBITED</text>
<text x="562.4" y="375.4">UNLESS APPROVED IN</text>
<text x="562.4" y="378.2">WRITING</text>
</g>
</svg>
